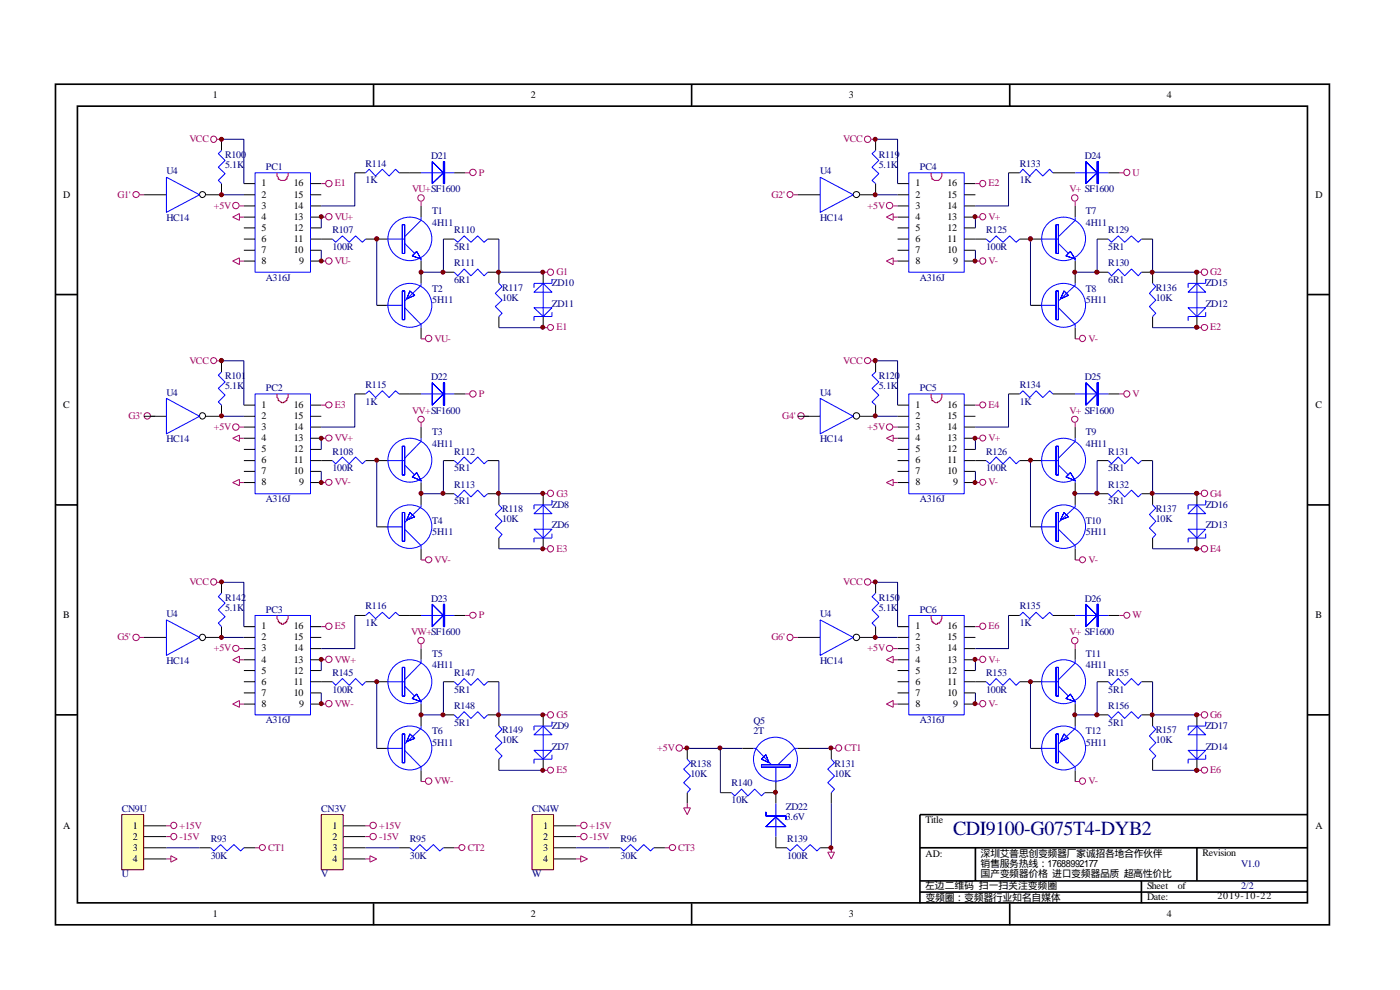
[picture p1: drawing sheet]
<svg xmlns="http://www.w3.org/2000/svg" width="297mm" height="210mm" viewBox="0 0 297 210" stroke-linecap="round" stroke-linejoin="round" font-family="sans-serif">
<g fill="none" stroke="#000" stroke-width=".35">
<path d="M11.8 17.9h270.2v178.3h-270.2zM79.2 17.9v4.6M146.7 17.9v4.6M214.2 17.9v4.6M16.4 22.5h261v169h-261zM11.8 62.5h4.6M277.5 62.5h4.6M11.8 107.1h4.6M277.5 107.1h4.6M11.8 151.6h4.6M277.5 151.6h4.6M195.2 179.8h82.3"/>
<path d="M206.9 179.8v7.1M253.9 179.8v7.1M277.5 172.8h-82.3v18.8M79.2 191.6v4.7M146.7 191.6v4.7M195.2 186.9h82.3M195.2 189.2h82.3M214.2 191.6v4.7M242.1 186.9v4.7"/>
</g>
<g fill="none" stroke="#00f" stroke-width=".21">
<path d="M35.3 37.6l7 3.7-7 3.7zM47 31.9l-.7 .7 1.5 1.4-1.5 1.5 1.5 1.3-1.5 1.5 .7 .6M54.1 36.7h11.8v21h-11.8zM77.6 36.7l.7-.8 1.4 1.4 1.4-1.4 1.4 1.4 1.4-1.4 .8 .8M89.3 36.7h7.1M174 37.6l7 3.7-7 3.7zM185.8 31.9l-.8 .7 1.4 1.4-1.4 1.5 1.4 1.3-1.4 1.5 .8 .6M192.8 36.7h11.8v21h-11.8zM216.3 36.7l.7-.8 1.4 1.4 1.4-1.4 1.4 1.4 1.5-1.4 .7 .8M228.1 36.7h7M70.5 50.7l.7 .7 1.4-1.4 1.5 1.4 1.3-1.4 1.5 1.4 .7-.7M82.3 50.7h3.6"/>
<path d="M85.9 51.6l2.1 2.2M89.3 46.1v.6l-3.4 3.5M89.3 54.9v.5M96.4 57.7l.7 .8 1.4-1.4 1.4 1.4 1.4-1.4 1.4 1.4 .8-.8M96.4 50.7l.7 .7 1.4-1.4 1.4 1.4 1.4-1.4 1.4 1.4 .8-.7M117.1 59.2v.9h-3.8v.9M209.2 50.7l.8 .7 1.3-1.4 1.5 1.4 1.4-1.4 1.4 1.4 .7-.7M221 50.7h3.5M224.5 51.6l2.2 2.2M228.1 46.1v.6l-3.6 3.5M228.1 54.9v.5M235.1 57.7l.7 .8 1.4-1.4 1.4 1.4 1.4-1.4 1.5 1.4 .6-.8"/>
<path d="M235.1 50.7l.7 .7 1.4-1.4 1.4 1.4 1.4-1.4 1.5 1.4 .6-.7M255.8 59.2v.9h-3.7v.9M47 78.9l-.7 .7 1.5 1.4-1.5 1.4 1.5 1.4-1.5 1.5 .7 .6M82 64.8h3.3M85.9 65.3l3.4 3.5v.7M89.3 60.1v.4l-3.4 3.3M105.8 60.1l.7 .7-1.4 1.4 1.4 1.5-1.4 1.3 1.4 1.5-.7 .6M113.3 65.3h3.8l-1.9 1.8zM113.3 62l1.9-1.9 1.9 1.9zM115.2 60.1v7M117.1 66.2v.9h-3.8v1M185.8 78.9l-.8 .7 1.4 1.4-1.4 1.4 1.4 1.4-1.4 1.5 .8 .6"/>
<path d="M220.7 64.8h3.3M224.5 65.3l3.6 3.5v.7M228.1 60.1v.4l-3.6 3.3M244.5 60.1l.7 .7-1.4 1.4 1.4 1.5-1.4 1.3 1.4 1.5-.7 .6M252.1 65.3h3.7l-1.9 1.8zM252.1 62l1.8-1.9 1.9 1.9zM253.9 60.1v7M255.8 66.2v.9h-3.7v1M35.3 84.5l7 3.8-7 3.7zM54.1 83.6h11.8v21.1h-11.8zM70.5 97.7l.7 .7 1.4-1.5 1.5 1.5 1.3-1.5 1.5 1.5 .7-.7M77.6 83.6l.7-.7 1.4 1.4 1.4-1.4 1.4 1.4 1.4-1.4 .8 .7"/>
<path d="M82.3 97.7h3.6M85.9 98.6l2.1 2.2M89.3 93v.6l-3.4 3.6M89.3 83.6h7.1M96.4 97.7l.7 .7 1.4-1.5 1.4 1.5 1.4-1.5 1.4 1.5 .8-.7M174 84.5l7 3.8-7 3.7zM192.8 83.6h11.8v21.1h-11.8zM209.2 97.7l.8 .7 1.3-1.5 1.5 1.5 1.4-1.5 1.4 1.5 .7-.7M216.3 83.6l.7-.7 1.4 1.4 1.4-1.4 1.4 1.4 1.5-1.4 .7 .7M221 97.7h3.5M224.5 98.6l2.2 2.2M228.1 93v.6l-3.6 3.6"/>
<path d="M228.1 83.6h7M235.1 97.7l.7 .7 1.4-1.5 1.4 1.5 1.4-1.5 1.5 1.5 .6-.7M82 111.8h3.3M85.9 112.3l3.4 3.4v.7M89.3 107.1v.4l-3.4 3.3M89.3 101.9v.5M96.4 104.7l.7 .7 1.4-1.4 1.4 1.4 1.4-1.4 1.4 1.4 .8-.7M105.8 107.1l.7 .7-1.4 1.3 1.4 1.5-1.4 1.4 1.4 1.4-.7 .7M113.3 112.3h3.8l-1.9 1.8zM113.3 109l1.9-1.9 1.9 1.9zM115.2 107.1v7M117.1 113.2v.9h-3.8v1"/>
<path d="M117.1 106.1v1h-3.8v.9M220.7 111.8h3.3M224.5 112.3l3.6 3.4v.7M228.1 107.1v.4l-3.6 3.3M228.1 101.9v.5M235.1 104.7l.7 .7 1.4-1.4 1.4 1.4 1.4-1.4 1.5 1.4 .6-.7M244.5 107.1l.7 .7-1.4 1.3 1.4 1.5-1.4 1.4 1.4 1.4-.7 .7M252.1 112.3h3.7l-1.9 1.8zM252.1 109l1.8-1.9 1.9 1.9zM253.9 107.1v7M255.8 106.1v1h-3.7v.9M255.8 113.2v.9h-3.7v1"/>
<path d="M35.3 131.5l7 3.7-7 3.8zM47 125.8l-.7 .8 1.5 1.3-1.5 1.5 1.5 1.4-1.5 1.4 .7 .7M54.1 130.6h11.8v21h-11.8zM77.6 130.6l.7-.7 1.4 1.3 1.4-1.3 1.4 1.3 1.4-1.3 .8 .7M89.3 140v.6l-3.4 3.6M89.3 130.6h7.1M174 131.5l7 3.7-7 3.8zM185.8 125.8l-.8 .8 1.4 1.3-1.4 1.5 1.4 1.4-1.4 1.4 .8 .7M192.8 130.6h11.8v21h-11.8zM216.3 130.6l.7-.7 1.4 1.3 1.4-1.3 1.4 1.3 1.5-1.3 .7 .7M228.1 140v.6l-3.6 3.6M228.1 130.6h7"/>
<path d="M70.5 144.6l.7 .8 1.4-1.5 1.5 1.5 1.3-1.5 1.5 1.5 .7-.8M82 158.7h3.3M82.3 144.6h3.6M85.9 159.2l3.4 3.5v.7M85.9 145.5l2.1 2.2M89.3 154v.5l-3.4 3.3M89.3 148.8v.6M96.4 151.6l.7 .8 1.4-1.4 1.4 1.4 1.4-1.4 1.4 1.4 .8-.8M96.4 144.6l.7 .8 1.4-1.5 1.4 1.5 1.4-1.5 1.4 1.5 .8-.8M105.8 154l.7 .7-1.4 1.4 1.4 1.5-1.4 1.3 1.4 1.5-.7 .6M113.3 159.2h3.8l-1.9 1.8zM113.3 155.9l1.9-1.9 1.9 1.9z"/>
<path d="M115.2 154v7M117.1 153.1v.9h-3.8v.9M209.2 144.6l.8 .8 1.3-1.5 1.5 1.5 1.4-1.5 1.4 1.5 .7-.8M220.7 158.7h3.3M221 144.6h3.5M224.5 159.2l3.6 3.5v.7M224.5 145.5l2.2 2.2M228.1 154v.5l-3.6 3.3M228.1 148.8v.6M235.1 151.6l.7 .8 1.4-1.4 1.4 1.4 1.4-1.4 1.5 1.4 .6-.8M235.1 144.6l.7 .8 1.4-1.5 1.4 1.5 1.4-1.5 1.5 1.5 .6-.8M244.5 154l.7 .7-1.4 1.4 1.4 1.5-1.4 1.3 1.4 1.5-.7 .6"/>
<path d="M252.1 159.2h3.7l-1.9 1.8zM252.1 155.9l1.8-1.9 1.9 1.9zM253.9 154v7M255.8 153.1v.9h-3.7v.9M117.1 160.1v.9h-3.8v1M255.8 160.1v.9h-3.7v1"/>
<circle cx="87" cy="50.7" r="4.6"/>
<circle cx="225.6" cy="50.7" r="4.6"/>
<circle cx="86.9" cy="64.8" r="4.7"/>
<circle cx="225.6" cy="64.8" r="4.7"/>
<circle cx="86.9" cy="97.6" r="4.7"/>
<circle cx="225.6" cy="97.6" r="4.7"/>
<circle cx="87" cy="111.7" r="4.6"/>
<circle cx="225.6" cy="111.7" r="4.6"/>
<circle cx="86.9" cy="158.7" r="4.7"/>
<circle cx="86.9" cy="144.6" r="4.7"/>
<circle cx="225.6" cy="158.7" r="4.7"/>
<circle cx="225.6" cy="144.6" r="4.7"/>
</g>
<path d="M58.8 36.7v.6l.2 .3v.4h.3l.2 .3h1l.1-.3h.3v-.4l.2-.3v-.6M197.5 36.7l.2 1.3h.3a1.14 1.14 0 0 0 1.8-.7v-.6M58.8 83.6v.7l.2 .2v.5l.7 .3v.1h.5v-.1l.7-.3v-.5l.2-.2v-.7M197.5 83.6l.2 1.4h.3a.8 .8 0 0 0 .9 .4v-.1a.9 .9 0 0 0 .7-.8l.2-.2v-.7M58.8 130.6v.6l.2 .3v.4h.3v.3h.4v.2h.5v-.2h.4v-.3h.3v-.4l.2-.3v-.6M197.5 130.6l.2 1.3h.3v.3h.2l.3 .2h.4v-.2h.5l.4-1v-.6" fill="none" stroke="#f00" stroke-width=".21"/>
<g fill="none" stroke="#000" stroke-width=".21">
<path d="M47 38.9v2.4h-3.3M47 29.5v2.4M51.7 38.9h2.4M65.9 38.9h2.3M75.3 36.7h2.3M84.7 36.7h4.6M96.4 36.7h2.3M185.8 29.5v2.4M185.8 38.9v2.4h-3.3M190.4 38.9h2.4M204.6 38.9h2.3M214 36.7h2.3"/>
<path d="M223.4 36.7h4.7M235.1 36.7h2.4M30.6 41.3h4.7M51.7 41.3h2.4M51.7 43.7h2.4M51.7 46.1h2.4M51.7 48.3h2.4M51.7 50.7h2.4M51.7 53.1h2.4M51.7 55.4h2.4M65.9 41.3h2.3M65.9 43.7h2.3"/>
<path d="M65.9 46.1h2.3M65.9 48.3h2.3M65.9 50.7h4.6M65.9 53.1h2.3M65.9 55.4h2.3M77.6 50.7h4.7M89.3 43.7v2.4M89.3 55.4v4.7M94.1 50.7h2.3M94.1 57.7h2.3M103.5 50.7h2.3M103.5 57.7h2.3v2.4"/>
<path d="M115.2 57.7v2.4M169.2 41.3h4.8M190.4 41.3h2.4M190.4 43.7h2.4M190.4 46.1h2.4M190.4 48.3h2.4M190.4 50.7h2.4M190.4 53.1h2.4M190.4 55.4h2.4M204.6 41.3h2.3M204.6 43.7h2.3M204.6 46.1h2.3"/>
<path d="M204.6 48.3h2.3M204.6 50.7h4.6M204.6 53.1h2.3M204.6 55.4h2.3M216.3 50.7h4.7M228.1 43.7v2.4M228.1 55.4v4.7M232.7 50.7h2.4M232.7 57.7h2.4M242.1 57.7h2.4v2.4M242.1 50.7h2.4M253.9 57.7v2.4"/>
<path d="M47 76.5v2.4M79.9 64.8h2.4M89.3 69.5v2.4M105.8 67.1v2.4M115.2 67.1v2.4M185.8 76.5v2.4M218.6 64.8h2.4M228.1 69.5v2.4M244.5 67.1v2.4M253.9 67.1v2.4M30.6 88.3h4.7M47 85.9v2.4h-3.3"/>
<path d="M51.7 85.9h2.4M51.7 88.3h2.4M51.7 90.6h2.4M51.7 93h2.4M51.7 95.3h2.4M51.7 97.7h2.4M51.7 100h2.4M65.9 85.9h2.3M65.9 88.3h2.3M65.9 90.6h2.3M65.9 93h2.3M65.9 95.3h2.3"/>
<path d="M65.9 97.7h4.6M65.9 100h2.3M75.3 83.6h2.3M77.6 97.7h4.7M84.7 83.6h4.6M89.3 90.6v2.4M94.1 97.7h2.3M96.4 83.6h2.3M103.5 97.7h2.3M169.2 88.3h4.8M185.8 85.9v2.4h-3.3M190.4 85.9h2.4"/>
<path d="M190.4 88.3h2.4M190.4 90.6h2.4M190.4 93h2.4M190.4 95.3h2.4M190.4 97.7h2.4M190.4 100h2.4M204.6 85.9h2.3M204.6 88.3h2.3M204.6 90.6h2.3M204.6 93h2.3M204.6 95.3h2.3M204.6 97.7h4.6"/>
<path d="M204.6 100h2.3M214 83.6h2.3M216.3 97.7h4.7M223.4 83.6h4.7M228.1 90.6v2.4M232.7 97.7h2.4M235.1 83.6h2.4M242.1 97.7h2.4M51.7 102.4h2.4M65.9 102.4h2.3M79.9 111.8h2.4M89.3 102.4v4.7"/>
<path d="M89.3 116.4v2.4M94.1 104.7h2.3M103.5 104.7h2.3v2.4M105.8 114.1v2.3M115.2 104.7v2.4M115.2 114.1v2.3M190.4 102.4h2.4M204.6 102.4h2.3M218.6 111.8h2.4M228.1 102.4v4.7M228.1 116.4v2.4M232.7 104.7h2.4"/>
<path d="M242.1 104.7h2.4v2.4M244.5 114.1v2.3M253.9 104.7v2.4M253.9 114.1v2.3M30.6 135.2h4.7M47 132.9v2.3h-3.3M47 123.5v2.3M51.7 132.9h2.4M51.7 135.2h2.4M51.7 137.6h2.4M51.7 140h2.4M65.9 132.9h2.3"/>
<path d="M65.9 135.2h2.3M65.9 137.6h2.3M65.9 140h2.3M75.3 130.6h2.3M84.7 130.6h4.6M89.3 137.6v2.4M96.4 130.6h2.3M169.2 135.2h4.8M185.8 132.9v2.3h-3.3M185.8 123.5v2.3M190.4 132.9h2.4M190.4 135.2h2.4"/>
<path d="M190.4 137.6h2.4M190.4 140h2.4M204.6 132.9h2.3M204.6 135.2h2.3M204.6 137.6h2.3M204.6 140h2.3M214 130.6h2.3M223.4 130.6h4.7M228.1 137.6v2.4M235.1 130.6h2.4M51.7 142.2h2.4M51.7 144.6h2.4"/>
<path d="M51.7 147h2.4M51.7 149.4h2.4M65.9 142.2h2.3M65.9 144.6h4.6M65.9 147h2.3M65.9 149.4h2.3M77.6 144.6h4.7M79.9 158.7h2.4M89.3 149.4v4.6M94.1 144.6h2.3M94.1 151.6h2.3M103.5 144.6h2.3"/>
<path d="M103.5 151.6h2.3v2.4M115.2 151.6v2.4M190.4 142.2h2.4M190.4 144.6h2.4M190.4 147h2.4M190.4 149.4h2.4M204.6 142.2h2.3M204.6 144.6h4.6M204.6 147h2.3M204.6 149.4h2.3M216.3 144.6h4.7M218.6 158.7h2.4"/>
<path d="M228.1 149.4v4.6M232.7 144.6h2.4M232.7 151.6h2.4M242.1 144.6h2.4M242.1 151.6h2.4v2.4M253.9 151.6v2.4M89.3 163.4v2.4M105.8 161v2.4M115.2 161v2.4M228.1 163.4v2.4M244.5 161v2.4M253.9 161v2.4"/>
<circle cx="43" cy="41.3" r=".64"/>
<circle cx="181.7" cy="41.3" r=".66"/>
<circle cx="42.9" cy="88.2" r=".66"/>
<circle cx="181.7" cy="88.2" r=".68"/>
<circle cx="42.9" cy="135.2" r=".66"/>
<circle cx="181.7" cy="135.2" r=".68"/>
</g>
<path d="M232.7 128.2v4.7h.3v-4.7zM232.7 128.2v4.7h.3v-4.7z" fill="#00f" stroke="#00f" stroke-width=".21"/>
<g fill="#00f" stroke="#00f" stroke-width=".21">
<path d="M230.4 128.2l2.3 2.4-2.3 2.3zM230.4 128.2l2.3 2.4-2.3 2.3z" fill-rule="evenodd"/>
<path d="M232.7 34.3v4.6h.3v-4.6zM232.7 34.3v4.6h.3v-4.6z" fill-rule="evenodd"/>
<path d="M230.4 34.3l2.3 2.4-2.3 2.2zM230.4 34.3l2.3 2.4-2.3 2.2z" fill-rule="evenodd"/>
<path d="M232.7 81.2v4.7h.3v-4.7zM232.7 81.2v4.7h.3v-4.7z" fill-rule="evenodd"/>
<path d="M230.4 81.2l2.3 2.4-2.3 2.3zM230.4 81.2l2.3 2.4-2.3 2.3z" fill-rule="evenodd"/>
<path d="M224 47.7v6.1h.5v-6.1zM224 47.7v6.1h.5v-6.1z" fill-rule="evenodd"/>
<path d="M226.1 54.3l2 .6-1-1.6zM226.1 54.3l2 .6-1-1.6z" fill-rule="evenodd"/>
<path d="M224 61.7v6.1h.5v-6.1zM224 61.7v6.1h.5v-6.1z" fill-rule="evenodd"/>
<path d="M225.7 61.7l1 1-1.7 .7zM225.7 61.7l1 1-1.7 .7z" fill-rule="evenodd"/>
<path d="M224 94.7v6.1h.5v-6.1zM224 94.7v6.1h.5v-6.1z" fill-rule="evenodd"/>
<path d="M226.1 101.2l2 .7-1-1.7zM226.1 101.2l2 .7-1-1.7z" fill-rule="evenodd"/>
<path d="M224 108.7v6.1h.5v-6.1zM224 108.7v6.1h.5v-6.1z" fill-rule="evenodd"/>
<path d="M225.7 108.7l1 .9-1.7 .7zM225.7 108.7l1 .9-1.7 .7z" fill-rule="evenodd"/>
<path d="M224 141.6v6.1h.5v-6.1zM224 141.6v6.1h.5v-6.1z" fill-rule="evenodd"/>
<path d="M226.1 148.2l2 .6-1-1.6zM226.1 148.2l2 .6-1-1.6z" fill-rule="evenodd"/>
<path d="M224 155.7v6.1h.5v-6.1zM224 155.7v6.1h.5v-6.1z" fill-rule="evenodd"/>
<path d="M225.7 155.7l1 .9-1.7 .7zM225.7 155.7l1 .9-1.7 .7z" fill-rule="evenodd"/>
<path d="M94.1 128.2v4.7h.2v-4.7zM94.1 128.2v4.7h.2v-4.7z" fill-rule="evenodd"/>
<path d="M91.7 128.2l2.4 2.4-2.4 2.3zM91.7 128.2l2.4 2.4-2.4 2.3z" fill-rule="evenodd"/>
<path d="M94.1 34.3v4.6h.2v-4.6zM94.1 34.3v4.6h.2v-4.6z" fill-rule="evenodd"/>
<path d="M91.7 34.3l2.4 2.4-2.4 2.2zM91.7 34.3l2.4 2.4-2.4 2.2z" fill-rule="evenodd"/>
<path d="M94.1 81.2v4.7h.2v-4.7zM94.1 81.2v4.7h.2v-4.7z" fill-rule="evenodd"/>
<path d="M91.7 81.2l2.4 2.4-2.4 2.3zM91.7 81.2l2.4 2.4-2.4 2.3z" fill-rule="evenodd"/>
<path d="M85.3 47.7v6.1h.6v-6.1zM85.3 47.7v6.1h.6v-6.1z" fill-rule="evenodd"/>
<path d="M87.5 54.3l1.8 .6-.9-1.6zM87.5 54.3l1.8 .6-.9-1.6z" fill-rule="evenodd"/>
<path d="M85.3 61.7v6.1h.6v-6.1zM85.3 61.7v6.1h.6v-6.1z" fill-rule="evenodd"/>
<path d="M87 61.7l1 1-1.7 .7zM87 61.7l1 1-1.7 .7z" fill-rule="evenodd"/>
<path d="M85.3 94.7v6.1h.6v-6.1zM85.3 94.7v6.1h.6v-6.1z" fill-rule="evenodd"/>
<path d="M87.5 101.2l1.8 .7-.9-1.7zM87.5 101.2l1.8 .7-.9-1.7z" fill-rule="evenodd"/>
<path d="M85.3 108.7v6.1h.6v-6.1zM85.3 108.7v6.1h.6v-6.1z" fill-rule="evenodd"/>
<path d="M87 108.7l1 .9-1.7 .7zM87 108.7l1 .9-1.7 .7z" fill-rule="evenodd"/>
<path d="M85.3 141.6v6.1h.6v-6.1zM85.3 141.6v6.1h.6v-6.1z" fill-rule="evenodd"/>
<path d="M88.4 147.2l-.9 1 1.8 .6zM88.4 147.2l-.9 1 1.8 .6z" fill-rule="evenodd"/>
<path d="M85.3 155.7v6.1h.6v-6.1zM85.3 155.7v6.1h.6v-6.1z" fill-rule="evenodd"/>
<path d="M87 155.7l1 .9-1.7 .7zM87 155.7l1 .9-1.7 .7z" fill-rule="evenodd"/>
</g>
<g fill="none" stroke="#a1006a" stroke-width=".21">
<path d="M46.1 29.5h.9M68.2 38.9h.9M98.7 36.7h1M184.8 29.5h1M206.9 38.9h1M237.5 36.7h.9M29.6 41.3h1M49.4 46.1l1.4-.8v1.4zM49.4 55.4l1.4-.7v1.4zM50.8 43.7h.9M50.8 46.1h.9M50.8 55.4h.9"/>
<path d="M68.2 46.1h.9M68.2 55.4h.9M89.3 42.8v.9M115.2 57.7h1M168.3 41.3h.9M188 46.1l1.5-.8v1.4zM188 55.4l1.5-.7v1.4zM189.5 43.7h.9M189.5 46.1h.9M189.5 55.4h.9M206.9 46.1h1M206.9 55.4h1"/>
<path d="M228.1 42.8v.9M253.9 57.7h.9M46.1 76.5h.9M89.3 71.9h1M115.2 69.5h1M184.8 76.5h1M228.1 71.9h.9M253.9 69.5h.9M32 88.3h.9M49.4 93l1.4-.7v1.3zM50.8 90.6h.9M50.8 93h.9"/>
<path d="M68.2 93h.9M68.2 85.9h.9M89.3 89.7v.9M98.7 83.6h1M170.7 88.3h.9M188 93l1.5-.7v1.3zM189.5 90.6h.9M189.5 93h.9M206.9 93h1M206.9 85.9h1M228.1 89.7v.9M237.5 83.6h.9"/>
<path d="M49.4 102.4l1.4-.7v1.3zM50.8 102.4h.9M68.2 102.4h.9M89.3 118.8h1M115.2 104.7h1M115.2 116.4h1M188 102.4l1.5-.7v1.3zM189.5 102.4h.9M206.9 102.4h1M228.1 118.8h.9M253.9 104.7h.9M253.9 116.4h.9"/>
<path d="M29.6 135.2h1M46.1 123.5h.9M49.4 140l1.4-.8v1.4zM50.8 137.6h.9M50.8 140h.9M68.2 140h.9M68.2 132.9h.9M89.3 136.7v.9M98.7 130.6h1M168.3 135.2h.9M184.8 123.5h1M188 140l1.5-.8v1.4z"/>
<path d="M189.5 137.6h.9M189.5 140h.9M206.9 140h1M206.9 132.9h1M228.1 136.7v.9M237.5 130.6h.9M49.4 149.4l1.4-.8v1.4zM50.8 149.4h.9M68.2 149.4h.9M115.2 151.6h1M188 149.4l1.5-.8v1.4zM189.5 149.4h.9"/>
<path d="M206.9 149.4h1M253.9 151.6h.9M89.3 165.8h1M115.2 163.4h1M228.1 165.8h.9M253.9 163.4h.9"/>
<circle cx="45.3" cy="29.5" r=".66"/>
<circle cx="69.8" cy="38.9" r=".68"/>
<circle cx="100.3" cy="36.6" r=".68"/>
<circle cx="184.1" cy="29.5" r=".68"/>
<circle cx="208.5" cy="38.9" r=".66"/>
<circle cx="239" cy="36.6" r=".66"/>
<circle cx="28.9" cy="41.3" r=".66"/>
<circle cx="50" cy="43.6" r=".68"/>
<circle cx="69.8" cy="46" r=".68"/>
<circle cx="69.8" cy="55.4" r=".68"/>
<circle cx="89.3" cy="42" r=".68"/>
<circle cx="116.8" cy="57.7" r=".66"/>
<circle cx="167.6" cy="41.3" r=".64"/>
<circle cx="188.7" cy="43.6" r=".68"/>
<circle cx="208.5" cy="46" r=".66"/>
<circle cx="208.5" cy="55.3" r=".66"/>
<circle cx="228" cy="42" r=".68"/>
<circle cx="255.5" cy="57.7" r=".68"/>
<circle cx="45.3" cy="76.5" r=".64"/>
<circle cx="90.9" cy="71.8" r=".68"/>
<circle cx="116.8" cy="69.5" r=".64"/>
<circle cx="184.1" cy="76.5" r=".66"/>
<circle cx="229.6" cy="71.8" r=".66"/>
<circle cx="255.5" cy="69.5" r=".66"/>
<circle cx="31.2" cy="88.2" r=".68"/>
<circle cx="50" cy="90.6" r=".68"/>
<circle cx="69.8" cy="85.9" r=".66"/>
<circle cx="69.8" cy="92.9" r=".66"/>
<circle cx="89.3" cy="88.9" r=".66"/>
<circle cx="100.3" cy="83.6" r=".68"/>
<circle cx="169.9" cy="88.2" r=".68"/>
<circle cx="188.7" cy="90.6" r=".68"/>
<circle cx="208.5" cy="85.9" r=".64"/>
<circle cx="208.5" cy="92.9" r=".64"/>
<circle cx="228" cy="88.9" r=".66"/>
<circle cx="239" cy="83.5" r=".66"/>
<circle cx="69.8" cy="102.3" r=".66"/>
<circle cx="90.9" cy="118.7" r=".66"/>
<circle cx="116.8" cy="116.4" r=".66"/>
<circle cx="116.8" cy="104.6" r=".66"/>
<circle cx="208.5" cy="102.3" r=".64"/>
<circle cx="229.7" cy="118.7" r=".64"/>
<circle cx="255.5" cy="116.4" r=".68"/>
<circle cx="255.5" cy="104.6" r=".68"/>
<circle cx="28.9" cy="135.2" r=".68"/>
<circle cx="45.3" cy="123.4" r=".66"/>
<circle cx="50.1" cy="137.5" r=".66"/>
<circle cx="69.8" cy="139.9" r=".68"/>
<circle cx="69.8" cy="132.8" r=".68"/>
<circle cx="89.3" cy="135.9" r=".68"/>
<circle cx="100.3" cy="130.5" r=".66"/>
<circle cx="167.6" cy="135.2" r=".66"/>
<circle cx="184.1" cy="123.4" r=".68"/>
<circle cx="188.7" cy="137.5" r=".66"/>
<circle cx="208.5" cy="139.8" r=".66"/>
<circle cx="208.5" cy="132.8" r=".66"/>
<circle cx="228" cy="135.9" r=".68"/>
<circle cx="239.1" cy="130.5" r=".64"/>
<circle cx="69.8" cy="149.3" r=".68"/>
<circle cx="116.8" cy="151.6" r=".66"/>
<circle cx="208.5" cy="149.2" r=".66"/>
<circle cx="255.5" cy="151.6" r=".68"/>
<circle cx="90.9" cy="165.7" r=".68"/>
<circle cx="116.8" cy="163.3" r=".64"/>
<circle cx="229.6" cy="165.7" r=".66"/>
<circle cx="255.5" cy="163.4" r=".66"/>
</g>
<g fill="none" stroke="#000080" stroke-width=".21">
<path d="M47 29.5h4.7v9.4M75.3 36.7v7h-7.1M185.8 29.5h4.6v9.4M214 36.7v7h-7.1M47 41.3h4.7M68.2 46.1v2.2M68.2 53.1v2.3M79.9 50.7v14.1M94.1 50.7v7h-4.8M105.8 50.7v7h9.4M185.8 41.3h4.6M206.9 46.1v2.2"/>
<path d="M206.9 53.1v2.3M218.6 50.7v14.1M232.7 50.7v7h-4.6M244.5 50.7v7h9.4M47 76.5h4.7v9.4M105.8 69.5h9.4M185.8 76.5h4.6v9.4M244.5 69.5h9.4M47 88.3h4.7M68.2 93v2.3M68.2 100v2.4M75.3 83.6v7h-7.1"/>
<path d="M79.9 97.7v14.1M94.1 97.7v7h-4.8M105.8 97.7v7h9.4M185.8 88.3h4.6M206.9 93v2.3M206.9 100v2.4M214 83.6v7h-7.1M218.6 97.7v14.1M232.7 97.7v7h-4.6M244.5 97.7v7h9.4M105.8 116.4h9.4M244.5 116.4h9.4"/>
<path d="M47 123.5h4.7v9.4M47 135.2h4.7M68.2 140v2.2M75.3 130.6v7h-7.1M185.8 123.5h4.6v9.4M185.8 135.2h4.6M206.9 140v2.2M214 130.6v7h-7.1M68.2 147v2.4M79.9 144.6v14.1M94.1 144.6v7h-4.8M105.8 144.6v7h9.4"/>
<path d="M206.9 147v2.4M218.6 144.6v14.1M232.7 144.6v7h-4.6M244.5 144.6v7h9.4M105.8 163.4h9.4M244.5 163.4h9.4"/>
</g>
<g fill="#800000" stroke="#800000" stroke-width=".21">
<circle cx="206.8" cy="149.3" r=".42"/>
<circle cx="206.8" cy="139.9" r=".42"/>
<circle cx="206.8" cy="55.4" r=".42"/>
<circle cx="206.8" cy="46" r=".42"/>
<circle cx="206.8" cy="102.4" r=".42"/>
<circle cx="206.8" cy="93" r=".42"/>
<circle cx="244.4" cy="57.7" r=".42"/>
<circle cx="218.6" cy="50.7" r=".45"/>
<circle cx="228" cy="57.7" r=".42"/>
<circle cx="232.7" cy="57.7" r=".45"/>
<circle cx="218.6" cy="97.6" r=".42"/>
<circle cx="228" cy="104.6" r=".42"/>
<circle cx="232.7" cy="104.6" r=".45"/>
<circle cx="218.6" cy="144.6" r=".42"/>
<circle cx="228" cy="151.6" r=".42"/>
<circle cx="232.7" cy="151.6" r=".45"/>
<circle cx="244.4" cy="151.6" r=".42"/>
<circle cx="244.4" cy="104.6" r=".42"/>
<circle cx="185.7" cy="41.3" r=".42"/>
<circle cx="185.7" cy="88.2" r=".42"/>
<circle cx="185.7" cy="135.2" r=".42"/>
<circle cx="253.9" cy="57.7" r=".45"/>
<circle cx="253.9" cy="69.4" r=".45"/>
<circle cx="253.9" cy="104.6" r=".45"/>
<circle cx="253.9" cy="116.4" r=".45"/>
<circle cx="253.9" cy="151.6" r=".45"/>
<circle cx="253.9" cy="163.4" r=".45"/>
<circle cx="79.9" cy="144.6" r=".42"/>
<circle cx="105.7" cy="151.6" r=".42"/>
<circle cx="47" cy="135.2" r=".42"/>
<circle cx="79.9" cy="50.7" r=".45"/>
<circle cx="105.7" cy="57.7" r=".42"/>
<circle cx="47" cy="41.3" r=".42"/>
<circle cx="79.9" cy="97.6" r=".42"/>
<circle cx="105.7" cy="104.6" r=".42"/>
<circle cx="47" cy="88.2" r=".42"/>
<circle cx="89.3" cy="57.7" r=".42"/>
<circle cx="94" cy="57.7" r=".42"/>
<circle cx="89.3" cy="104.6" r=".42"/>
<circle cx="94" cy="104.6" r=".42"/>
<circle cx="89.3" cy="151.6" r=".42"/>
<circle cx="94" cy="151.6" r=".42"/>
<circle cx="115.1" cy="57.7" r=".42"/>
<circle cx="115.1" cy="69.4" r=".42"/>
<circle cx="115.1" cy="104.6" r=".42"/>
<circle cx="115.1" cy="116.4" r=".42"/>
<circle cx="115.1" cy="151.6" r=".42"/>
<circle cx="115.1" cy="163.4" r=".42"/>
<circle cx="68.2" cy="46" r=".42"/>
<circle cx="68.2" cy="55.4" r=".42"/>
<circle cx="68.2" cy="93" r=".42"/>
<circle cx="68.2" cy="102.4" r=".42"/>
<circle cx="68.2" cy="139.9" r=".42"/>
<circle cx="68.2" cy="149.3" r=".42"/>
</g>
<path d="M25.9 172.9h4.5v11.5h-4.5z" fill="#ffffb0"/>
<path d="M25.8 172.8h4.7v11.7h-4.7z" fill="none" stroke="#800000" stroke-width=".21"/>
<path d="M30.6 175.2h4.7M30.6 177.5h4.7M30.6 179.8h4.7M30.6 182.2h4.7" fill="none" stroke="#000" stroke-width=".21"/>
<g fill="none" stroke="#a1006a" stroke-width=".21">
<path d="M35.3 175.2h.9M35.3 177.5h.9M54.1 179.8h.9M35.3 182.2h.9M36.2 181.5l1.4 .7-1.4 .7z"/>
<circle cx="36.8" cy="175.1" r=".66"/>
<circle cx="36.8" cy="177.4" r=".66"/>
<circle cx="55.7" cy="179.8" r=".64"/>
</g>
<path d="M68.2 172.9h4.5v11.5h-4.5z" fill="#ffffb0"/>
<path d="M68.2 172.8h4.6v11.7h-4.6z" fill="none" stroke="#800000" stroke-width=".21"/>
<path d="M72.9 175.2h4.7M72.9 177.5h4.7M72.9 179.8h4.7M72.9 182.2h4.7" fill="none" stroke="#000" stroke-width=".21"/>
<g fill="none" stroke="#a1006a" stroke-width=".21">
<path d="M77.6 175.2h.9M77.6 177.5h.9M96.4 179.8h1M77.6 182.2h.9M78.5 181.5l1.4 .7-1.4 .7z"/>
<circle cx="79.2" cy="175.1" r=".68"/>
<circle cx="79.2" cy="177.5" r=".68"/>
<circle cx="98" cy="179.8" r=".64"/>
</g>
<path d="M112.9 172.9h4.4v11.5h-4.4z" fill="#ffffb0"/>
<path d="M112.9 172.8h4.5v11.7h-4.5z" fill="none" stroke="#800000" stroke-width=".21"/>
<g fill="none" stroke="#000" stroke-width=".21">
<path d="M145.8 158.7v2.3M157.5 158.7h2.4M169.2 158.7h2.4M176.4 158.7v2.3M42.3 179.8h2.4M51.7 179.8h2.4M84.7 179.8h2.3M94.1 179.8h2.3M117.5 175.2h4.8M117.5 177.5h4.8M117.5 179.8h4.8M129.3 179.8h2.4"/>
<path d="M138.7 179.8h2.4M145.8 168.1v2.3M152.8 168.1h2.4M162.2 168.1h2.4M164.6 177.5v2.3h2.4M164.6 165.8v4.6M174 179.8h2.4M176.4 168.1v2.3M117.5 182.2h4.8"/>
</g>
<g fill="none" stroke="#a1006a" stroke-width=".21">
<path d="M144.9 158.7h.9M176.4 158.7h.9M122.3 175.2h.9M122.3 177.5h.9M141.1 179.8h.9M145 171.4h1.5l-.7 1.4zM145.8 170.4v1M176.4 179.8v1M122.3 182.2h.9M123.2 181.5l1.4 .7-1.4 .7zM175.6 180.8h1.4l-.6 1.4z"/>
<circle cx="144.1" cy="158.7" r=".68"/>
<circle cx="177.9" cy="158.6" r=".66"/>
<circle cx="123.9" cy="175.1" r=".68"/>
<circle cx="123.9" cy="177.5" r=".68"/>
<circle cx="142.7" cy="179.8" r=".66"/>
</g>
<g fill="none" stroke="#00f" stroke-width=".21">
<path d="M159.9 158.7h.5l3.3 3.5M169.2 158.7h-.6l-3.6 3.5M44.7 179.8l.7 .7 1.4-1.3 1.4 1.3 1.4-1.3 1.5 1.3 .6-.7M87 179.8l.7 .7 1.4-1.3 1.4 1.3 1.4-1.3 1.4 1.3 .8-.7M131.7 179.8l.6 .7 1.5-1.3 1.4 1.3 1.4-1.3 1.4 1.3 .7-.7M145.8 161l.7 .8-1.5 1.4 1.5 1.4-1.5 1.4 1.5 1.4-.7 .7M155.2 168.1l.7 .7 1.4-1.4 1.4 1.4 1.4-1.4 1.4 1.4 .7-.7M164.6 162.7v3.3M164.6 170.4v7.1M167 179.8l.6 .7 1.5-1.3 1.3 1.3 1.5-1.3 1.4 1.3 .7-.7M176.4 161l.6 .8-1.4 1.4 1.4 1.4-1.4 1.4 1.4 1.4-.6 .7"/>
<circle cx="164.5" cy="161" r="4.7"/>
</g>
<path d="M145.8 158.7h11.7M152.8 158.7v9.4M171.6 158.7h4.8M35.3 179.8h7M77.6 179.8h7.1M122.3 179.8h7M176.4 170.4v9.4" fill="none" stroke="#000080" stroke-width=".21"/>
<circle cx="47" cy="29.5" r=".42" fill="#800000" stroke="#800000" stroke-width=".21"/>
<g fill="#800000" stroke="#800000" stroke-width=".21">
<circle cx="47" cy="76.5" r=".45"/>
<circle cx="47" cy="123.4" r=".42"/>
<circle cx="185.7" cy="123.4" r=".42"/>
<circle cx="185.7" cy="76.5" r=".45"/>
<circle cx="185.7" cy="29.5" r=".42"/>
<circle cx="164.5" cy="168.1" r=".42"/>
<circle cx="176.3" cy="179.8" r=".42"/>
<circle cx="176.3" cy="158.7" r=".42"/>
<circle cx="145.7" cy="158.7" r=".42"/>
<circle cx="152.7" cy="158.7" r=".42"/>
</g>
<g fill="#00f" stroke="#00f" stroke-width=".21">
<path d="M161.5 162.2h6.1v.5h-6.1zM161.5 162.2h6.1v.5h-6.1z" fill-rule="evenodd"/>
<path d="M162.5 160.1l.7 1.7-1.7-.8zM162.5 160.1l.7 1.7-1.7-.8z" fill-rule="evenodd"/>
<path d="M162.5 172.3v.8h4.2v.6v-.6h-4.2zM162.5 172.3v.8h4.2v.6v-.6h-4.2z" fill-rule="evenodd"/>
<path d="M162.5 175.3l2.1-2 2.1 2zM162.5 175.3l2.1-2 2.1 2z" fill-rule="evenodd"/>
</g>
<text font-size="4.2" fill="#000080" x="202.2" y="177.1">CDI9100-G075T4-DYB2</text>
<g font-size="2.1">
<text x="45.1" y="20.8">1</text>
<text x="112.6" y="20.8">2</text>
<text x="180.1" y="20.8">3</text>
<text x="247.6" y="20.8">4</text>
<text x="13.4" y="41.9">D</text>
<text x="55.5" y="39.5">1</text>
<text x="55.5" y="41.9">2</text>
<text x="62.3" y="41.9">15</text>
<text x="62.3" y="39.5">16</text>
<text x="194.2" y="39.5">1</text>
<text x="194.2" y="41.9">2</text>
<text x="201" y="41.9">15</text>
<text x="201" y="39.5">16</text>
<text x="279.1" y="41.9">D</text>
<text x="55.5" y="44.3">3</text>
<text x="55.5" y="46.7">4</text>
<text x="62.3" y="46.7">13</text>
<text x="62.3" y="44.3">14</text>
<text x="194.2" y="44.3">3</text>
<text x="194.2" y="46.7">4</text>
<text x="201" y="46.7">13</text>
<text x="201" y="44.3">14</text>
<text x="55.5" y="48.9">5</text>
<text x="55.5" y="51.3">6</text>
<text x="55.5" y="53.7">7</text>
<text x="62.3" y="53.7">10</text>
<text x="62.3" y="51.3">11</text>
<text x="62.3" y="48.9">12</text>
<text x="194.2" y="48.9">5</text>
<text x="194.2" y="51.3">6</text>
<text x="194.2" y="53.7">7</text>
<text x="201" y="53.7">10</text>
<text x="201" y="51.3">11</text>
<text x="201" y="48.9">12</text>
<text x="55.5" y="56">8</text>
<text x="63.5" y="56">9</text>
<text x="194.2" y="56">8</text>
<text x="202.2" y="56">9</text>
<text x="13.4" y="86.5">C</text>
<text x="55.5" y="86.5">1</text>
<text x="55.5" y="88.9">2</text>
<text x="62.3" y="88.9">15</text>
<text x="62.3" y="86.5">16</text>
<text x="194.2" y="86.5">1</text>
<text x="194.2" y="88.9">2</text>
<text x="201" y="88.9">15</text>
<text x="201" y="86.5">16</text>
<text x="279.1" y="86.5">C</text>
<text x="55.5" y="91.3">3</text>
<text x="55.5" y="93.6">4</text>
<text x="55.5" y="95.9">5</text>
<text x="62.3" y="95.9">12</text>
<text x="62.3" y="93.6">13</text>
<text x="62.3" y="91.3">14</text>
<text x="194.2" y="91.3">3</text>
<text x="194.2" y="93.6">4</text>
<text x="194.2" y="95.9">5</text>
<text x="201" y="95.9">12</text>
<text x="201" y="93.6">13</text>
<text x="201" y="91.3">14</text>
<text x="55.5" y="98.3">6</text>
<text x="55.5" y="100.6">7</text>
<text x="62.3" y="100.6">10</text>
<text x="62.3" y="98.3">11</text>
<text x="194.2" y="98.3">6</text>
<text x="194.2" y="100.6">7</text>
<text x="201" y="100.6">10</text>
<text x="201" y="98.3">11</text>
<text x="55.5" y="103">8</text>
<text x="63.5" y="103">9</text>
<text x="194.2" y="103">8</text>
<text x="202.2" y="103">9</text>
<text x="13.4" y="131.1">B</text>
<text x="279.1" y="131.1">B</text>
<text x="55.5" y="133.5">1</text>
<text x="55.5" y="135.8">2</text>
<text x="62.3" y="135.8">15</text>
<text x="62.3" y="133.5">16</text>
<text x="194.2" y="133.5">1</text>
<text x="194.2" y="135.8">2</text>
<text x="201" y="135.8">15</text>
<text x="201" y="133.5">16</text>
<text x="55.5" y="138.2">3</text>
<text x="55.5" y="140.5">4</text>
<text x="55.5" y="142.9">5</text>
<text x="62.3" y="142.9">12</text>
<text x="62.3" y="140.5">13</text>
<text x="62.3" y="138.2">14</text>
<text x="194.2" y="138.2">3</text>
<text x="194.2" y="140.5">4</text>
<text x="194.2" y="142.9">5</text>
<text x="201" y="142.9">12</text>
<text x="201" y="140.5">13</text>
<text x="201" y="138.2">14</text>
<text x="55.5" y="145.2">6</text>
<text x="55.5" y="147.6">7</text>
<text x="55.5" y="149.9">8</text>
<text x="62.3" y="147.6">10</text>
<text x="62.3" y="145.2">11</text>
<text x="63.5" y="149.9">9</text>
<text x="194.2" y="145.2">6</text>
<text x="194.2" y="147.6">7</text>
<text x="194.2" y="149.9">8</text>
<text x="201" y="147.6">10</text>
<text x="201" y="145.2">11</text>
<text x="202.2" y="149.9">9</text>
<text x="13.4" y="175.8">A</text>
<text x="28.2" y="175.8">1</text>
<text x="28.2" y="178.1">2</text>
<text x="70.5" y="175.8">1</text>
<text x="70.5" y="178.1">2</text>
<text x="115.2" y="175.8">1</text>
<text x="115.2" y="178.1">2</text>
<text x="196.3" y="174.6">Title</text>
<text x="279.1" y="175.8">A</text>
<text x="28.2" y="180.4">3</text>
<text x="28.2" y="182.8">4</text>
<text x="70.5" y="180.4">3</text>
<text x="70.5" y="182.8">4</text>
<text x="115.2" y="180.4">3</text>
<text x="115.2" y="182.8">4</text>
<text x="196.3" y="181.8">AD:</text>
<text x="208" y="181.8">深圳艾普思创变频器厂家诚招各地合作伙伴</text>
<text x="208" y="183.8">销售服务热线：17688992177</text>
<text x="208" y="185.9">国产变频器价格 进口变频器品质 超高性价比</text>
<text x="255.1" y="181.6">Revision</text>
<text x="196.3" y="188.5">左边二维码 扫一扫关注变频圈</text>
<text x="196.3" y="191.2">变频圈：变频器行业知名自媒体</text>
<text x="243.3" y="188.6">Sheet</text>
<text x="243.4" y="190.9">Date:</text>
<text x="249.9" y="188.6">of</text>
<text x="258.3" y="190.7">2019-10-22</text>
<text x="45.1" y="194.6">1</text>
<text x="112.6" y="194.6">2</text>
<text x="180.1" y="194.6">3</text>
<text x="247.6" y="194.6">4</text>
</g>
<g font-size="2.1" fill="#a1006a">
<text x="40.2" y="30.2">VCC</text>
<text x="178.9" y="30.2">VCC</text>
<text x="24.9" y="41.9">G1'</text>
<text x="71" y="39.5">E1</text>
<text x="87.5" y="40.7">VU+SF1600</text>
<text x="101.6" y="37.3">P</text>
<text x="163.7" y="41.9">G2'</text>
<text x="209.7" y="39.5">E2</text>
<text x="226.9" y="40.7">V+ SF1600</text>
<text x="240.3" y="37.3">U</text>
<text x="45.4" y="44.3">+5V</text>
<text x="71" y="46.7">VU+</text>
<text x="184.1" y="44.3">+5V</text>
<text x="209.7" y="46.7">V+</text>
<text x="71" y="56">VU-</text>
<text x="118" y="58.3">G1</text>
<text x="209.7" y="56">V-</text>
<text x="256.7" y="58.3">G2</text>
<text x="118" y="70.1">E1</text>
<text x="256.7" y="70.1">E2</text>
<text x="40.2" y="77.1">VCC</text>
<text x="92.2" y="72.5">VU-</text>
<text x="178.9" y="77.1">VCC</text>
<text x="230.9" y="72.5">V-</text>
<text x="27.3" y="88.9">G3'</text>
<text x="71" y="86.5">E3</text>
<text x="87.5" y="87.7">VV+SF1600</text>
<text x="101.6" y="84.2">P</text>
<text x="165.9" y="88.9">G4'</text>
<text x="209.7" y="86.5">E4</text>
<text x="226.9" y="87.7">V+ SF1600</text>
<text x="240.3" y="84.2">V</text>
<text x="45.4" y="91.3">+5V</text>
<text x="71" y="93.6">VV+</text>
<text x="184.1" y="91.3">+5V</text>
<text x="209.7" y="93.6">V+</text>
<text x="71" y="103">VV-</text>
<text x="118" y="105.3">G3</text>
<text x="209.7" y="103">V-</text>
<text x="256.7" y="105.3">G4</text>
<text x="92.2" y="119.4">VV-</text>
<text x="118" y="117.1">E3</text>
<text x="230.9" y="119.4">V-</text>
<text x="256.7" y="117.1">E4</text>
<text x="40.2" y="124.1">VCC</text>
<text x="178.9" y="124.1">VCC</text>
<text x="101.6" y="131.1">P</text>
<text x="240.3" y="131.1">W</text>
<text x="24.9" y="135.8">G5'</text>
<text x="71" y="133.5">E5</text>
<text x="87.2" y="134.7">VW+SF1600</text>
<text x="163.7" y="135.8">G6'</text>
<text x="209.7" y="133.5">E6</text>
<text x="226.9" y="134.7">V+ SF1600</text>
<text x="45.4" y="138.2">+5V</text>
<text x="71" y="140.5">VW+</text>
<text x="184.1" y="138.2">+5V</text>
<text x="209.7" y="140.5">V+</text>
<text x="71" y="149.9">VW-</text>
<text x="209.7" y="149.9">V-</text>
<text x="118" y="152.3">G5</text>
<text x="256.7" y="152.3">G6</text>
<text x="139.4" y="159.3">+5V</text>
<text x="179.2" y="159.3">CT1</text>
<text x="92.2" y="166.4">VW-</text>
<text x="118" y="164">E5</text>
<text x="230.9" y="166.4">V-</text>
<text x="256.7" y="164">E6</text>
<text x="38.1" y="175.8">+15V</text>
<text x="38.1" y="178.1">-15V</text>
<text x="80.4" y="175.8">+15V</text>
<text x="80.4" y="178.1">-15V</text>
<text x="125.1" y="175.8">+15V</text>
<text x="125.1" y="178.1">-15V</text>
<text x="56.9" y="180.4">CT1</text>
<text x="99.2" y="180.4">CT2</text>
<text x="143.8" y="180.4">CT3</text>
</g>
<g font-size="2.1" fill="#000080">
<text x="47.8" y="33.4">R100</text>
<text x="47.8" y="35.6">5.1K</text>
<text x="77.6" y="35.4">R114</text>
<text x="91.4" y="33.7">D21</text>
<text x="186.4" y="33.4">R119</text>
<text x="186.4" y="35.6">5.1K</text>
<text x="216.3" y="35.4">R133</text>
<text x="230.1" y="33.7">D24</text>
<text x="35.3" y="37">U4</text>
<text x="56.4" y="36.1">PC1</text>
<text x="77.6" y="38.9">1K</text>
<text x="174" y="37">U4</text>
<text x="195.2" y="36.1">PC4</text>
<text x="216.3" y="38.9">1K</text>
<text x="35.3" y="46.8">HC14</text>
<text x="91.7" y="45.5">T1</text>
<text x="91.7" y="47.8">4H11</text>
<text x="174" y="46.8">HC14</text>
<text x="230.4" y="45.5">T7</text>
<text x="230.4" y="47.8">4H11</text>
<text x="70.5" y="49.4">R107</text>
<text x="70.5" y="53">100R</text>
<text x="96.4" y="49.4">R110</text>
<text x="96.4" y="53">5R1</text>
<text x="209.2" y="49.4">R125</text>
<text x="209.2" y="53">100R</text>
<text x="235.1" y="49.4">R129</text>
<text x="235.1" y="53">5R1</text>
<text x="56.4" y="59.5">A316J</text>
<text x="96.4" y="56.5">R111</text>
<text x="195.2" y="59.5">A316J</text>
<text x="235.1" y="56.5">R130</text>
<text x="91.7" y="61.9">T2</text>
<text x="91.7" y="64.3">5H11</text>
<text x="96.4" y="60">6R1</text>
<text x="106.5" y="61.6">R117</text>
<text x="106.5" y="63.8">10K</text>
<text x="117.1" y="60.7">ZD10</text>
<text x="117.1" y="65.2">ZD11</text>
<text x="230.4" y="61.9">T8</text>
<text x="230.4" y="64.3">5H11</text>
<text x="235.1" y="60">6R1</text>
<text x="245.2" y="61.6">R136</text>
<text x="245.2" y="63.8">10K</text>
<text x="255.8" y="60.7">ZD15</text>
<text x="255.8" y="65.2">ZD12</text>
<text x="35.3" y="84">U4</text>
<text x="47.8" y="80.4">R101</text>
<text x="47.8" y="82.5">5.1K</text>
<text x="56.4" y="83">PC2</text>
<text x="77.6" y="82.3">R115</text>
<text x="91.4" y="80.7">D22</text>
<text x="174" y="84">U4</text>
<text x="186.4" y="80.4">R120</text>
<text x="186.4" y="82.5">5.1K</text>
<text x="195.2" y="83">PC5</text>
<text x="216.3" y="82.3">R134</text>
<text x="230.1" y="80.7">D25</text>
<text x="77.6" y="85.9">1K</text>
<text x="216.3" y="85.9">1K</text>
<text x="35.3" y="93.8">HC14</text>
<text x="91.7" y="92.4">T3</text>
<text x="91.7" y="94.7">4H11</text>
<text x="174" y="93.8">HC14</text>
<text x="230.4" y="92.4">T9</text>
<text x="230.4" y="94.7">4H11</text>
<text x="70.5" y="96.4">R108</text>
<text x="70.5" y="99.9">100R</text>
<text x="96.4" y="96.4">R112</text>
<text x="96.4" y="99.9">5R1</text>
<text x="209.2" y="96.4">R126</text>
<text x="209.2" y="99.9">100R</text>
<text x="235.1" y="96.4">R131</text>
<text x="235.1" y="99.9">5R1</text>
<text x="56.4" y="106.5">A316J</text>
<text x="96.4" y="103.5">R113</text>
<text x="96.4" y="106.9">5R1</text>
<text x="117.1" y="107.7">ZD8</text>
<text x="195.2" y="106.5">A316J</text>
<text x="235.1" y="103.5">R132</text>
<text x="235.1" y="106.9">5R1</text>
<text x="255.8" y="107.7">ZD16</text>
<text x="91.7" y="111.2">T4</text>
<text x="91.7" y="113.5">5H11</text>
<text x="106.5" y="108.6">R118</text>
<text x="106.5" y="110.7">10K</text>
<text x="117.1" y="112.1">ZD6</text>
<text x="230.4" y="111.2">T10</text>
<text x="230.4" y="113.5">5H11</text>
<text x="245.2" y="108.6">R137</text>
<text x="245.2" y="110.7">10K</text>
<text x="255.8" y="112.1">ZD13</text>
<text x="35.3" y="130.9">U4</text>
<text x="47.8" y="127.4">R142</text>
<text x="47.8" y="129.5">5.1K</text>
<text x="56.4" y="130">PC3</text>
<text x="77.6" y="129.3">R116</text>
<text x="91.4" y="127.6">D23</text>
<text x="174" y="130.9">U4</text>
<text x="186.4" y="127.4">R150</text>
<text x="186.4" y="129.5">5.1K</text>
<text x="195.2" y="130">PC6</text>
<text x="216.3" y="129.3">R135</text>
<text x="230.1" y="127.6">D26</text>
<text x="77.6" y="132.8">1K</text>
<text x="216.3" y="132.8">1K</text>
<text x="35.3" y="140.8">HC14</text>
<text x="70.5" y="143.3">R145</text>
<text x="91.7" y="139.4">T5</text>
<text x="91.7" y="141.7">4H11</text>
<text x="96.4" y="143.3">R147</text>
<text x="174" y="140.8">HC14</text>
<text x="209.2" y="143.3">R153</text>
<text x="230.4" y="139.4">T11</text>
<text x="230.4" y="141.7">4H11</text>
<text x="235.1" y="143.3">R155</text>
<text x="70.5" y="146.9">100R</text>
<text x="96.4" y="146.9">5R1</text>
<text x="209.2" y="146.9">100R</text>
<text x="235.1" y="146.9">5R1</text>
<text x="56.4" y="153.4">A316J</text>
<text x="91.7" y="155.8">T6</text>
<text x="96.4" y="150.4">R148</text>
<text x="96.4" y="153.9">5R1</text>
<text x="106.5" y="155.5">R149</text>
<text x="117.1" y="154.6">ZD9</text>
<text x="159.9" y="153.7">Q5</text>
<text x="159.9" y="155.8">2T</text>
<text x="195.2" y="153.4">A316J</text>
<text x="230.4" y="155.8">T12</text>
<text x="235.1" y="150.4">R156</text>
<text x="235.1" y="153.9">5R1</text>
<text x="245.2" y="155.5">R157</text>
<text x="255.8" y="154.6">ZD17</text>
<text x="91.7" y="158.2">5H11</text>
<text x="106.5" y="157.6">10K</text>
<text x="117.1" y="159.1">ZD7</text>
<text x="230.4" y="158.2">5H11</text>
<text x="245.2" y="157.6">10K</text>
<text x="255.8" y="159.1">ZD14</text>
<text x="146.5" y="162.6">R138</text>
<text x="146.5" y="164.8">10K</text>
<text x="155.2" y="166.8">R140</text>
<text x="177" y="162.6">R131</text>
<text x="177" y="164.8">10K</text>
<text x="25.8" y="172.2">CN9U</text>
<text x="68.2" y="172.2">CN3V</text>
<text x="112.9" y="172.2">CN4W</text>
<text x="155.2" y="170.3">10K</text>
<text x="166.7" y="171.8">ZD22</text>
<text x="166.7" y="173.9">3.6V</text>
<text x="44.7" y="178.6">R93</text>
<text x="87" y="178.6">R95</text>
<text x="131.7" y="178.6">R96</text>
<text x="167" y="178.6">R139</text>
<text x="44.7" y="182.1">30K</text>
<text x="87" y="182.1">30K</text>
<text x="131.7" y="182.1">30K</text>
<text x="167" y="182.1">100R</text>
<text x="263.3" y="184">V1.0</text>
<text x="25.8" y="186.1">U</text>
<text x="68.2" y="186.1">V</text>
<text x="112.9" y="186.1">W</text>
<text x="263.3" y="188.6">2/2</text>
</g>
</svg>
